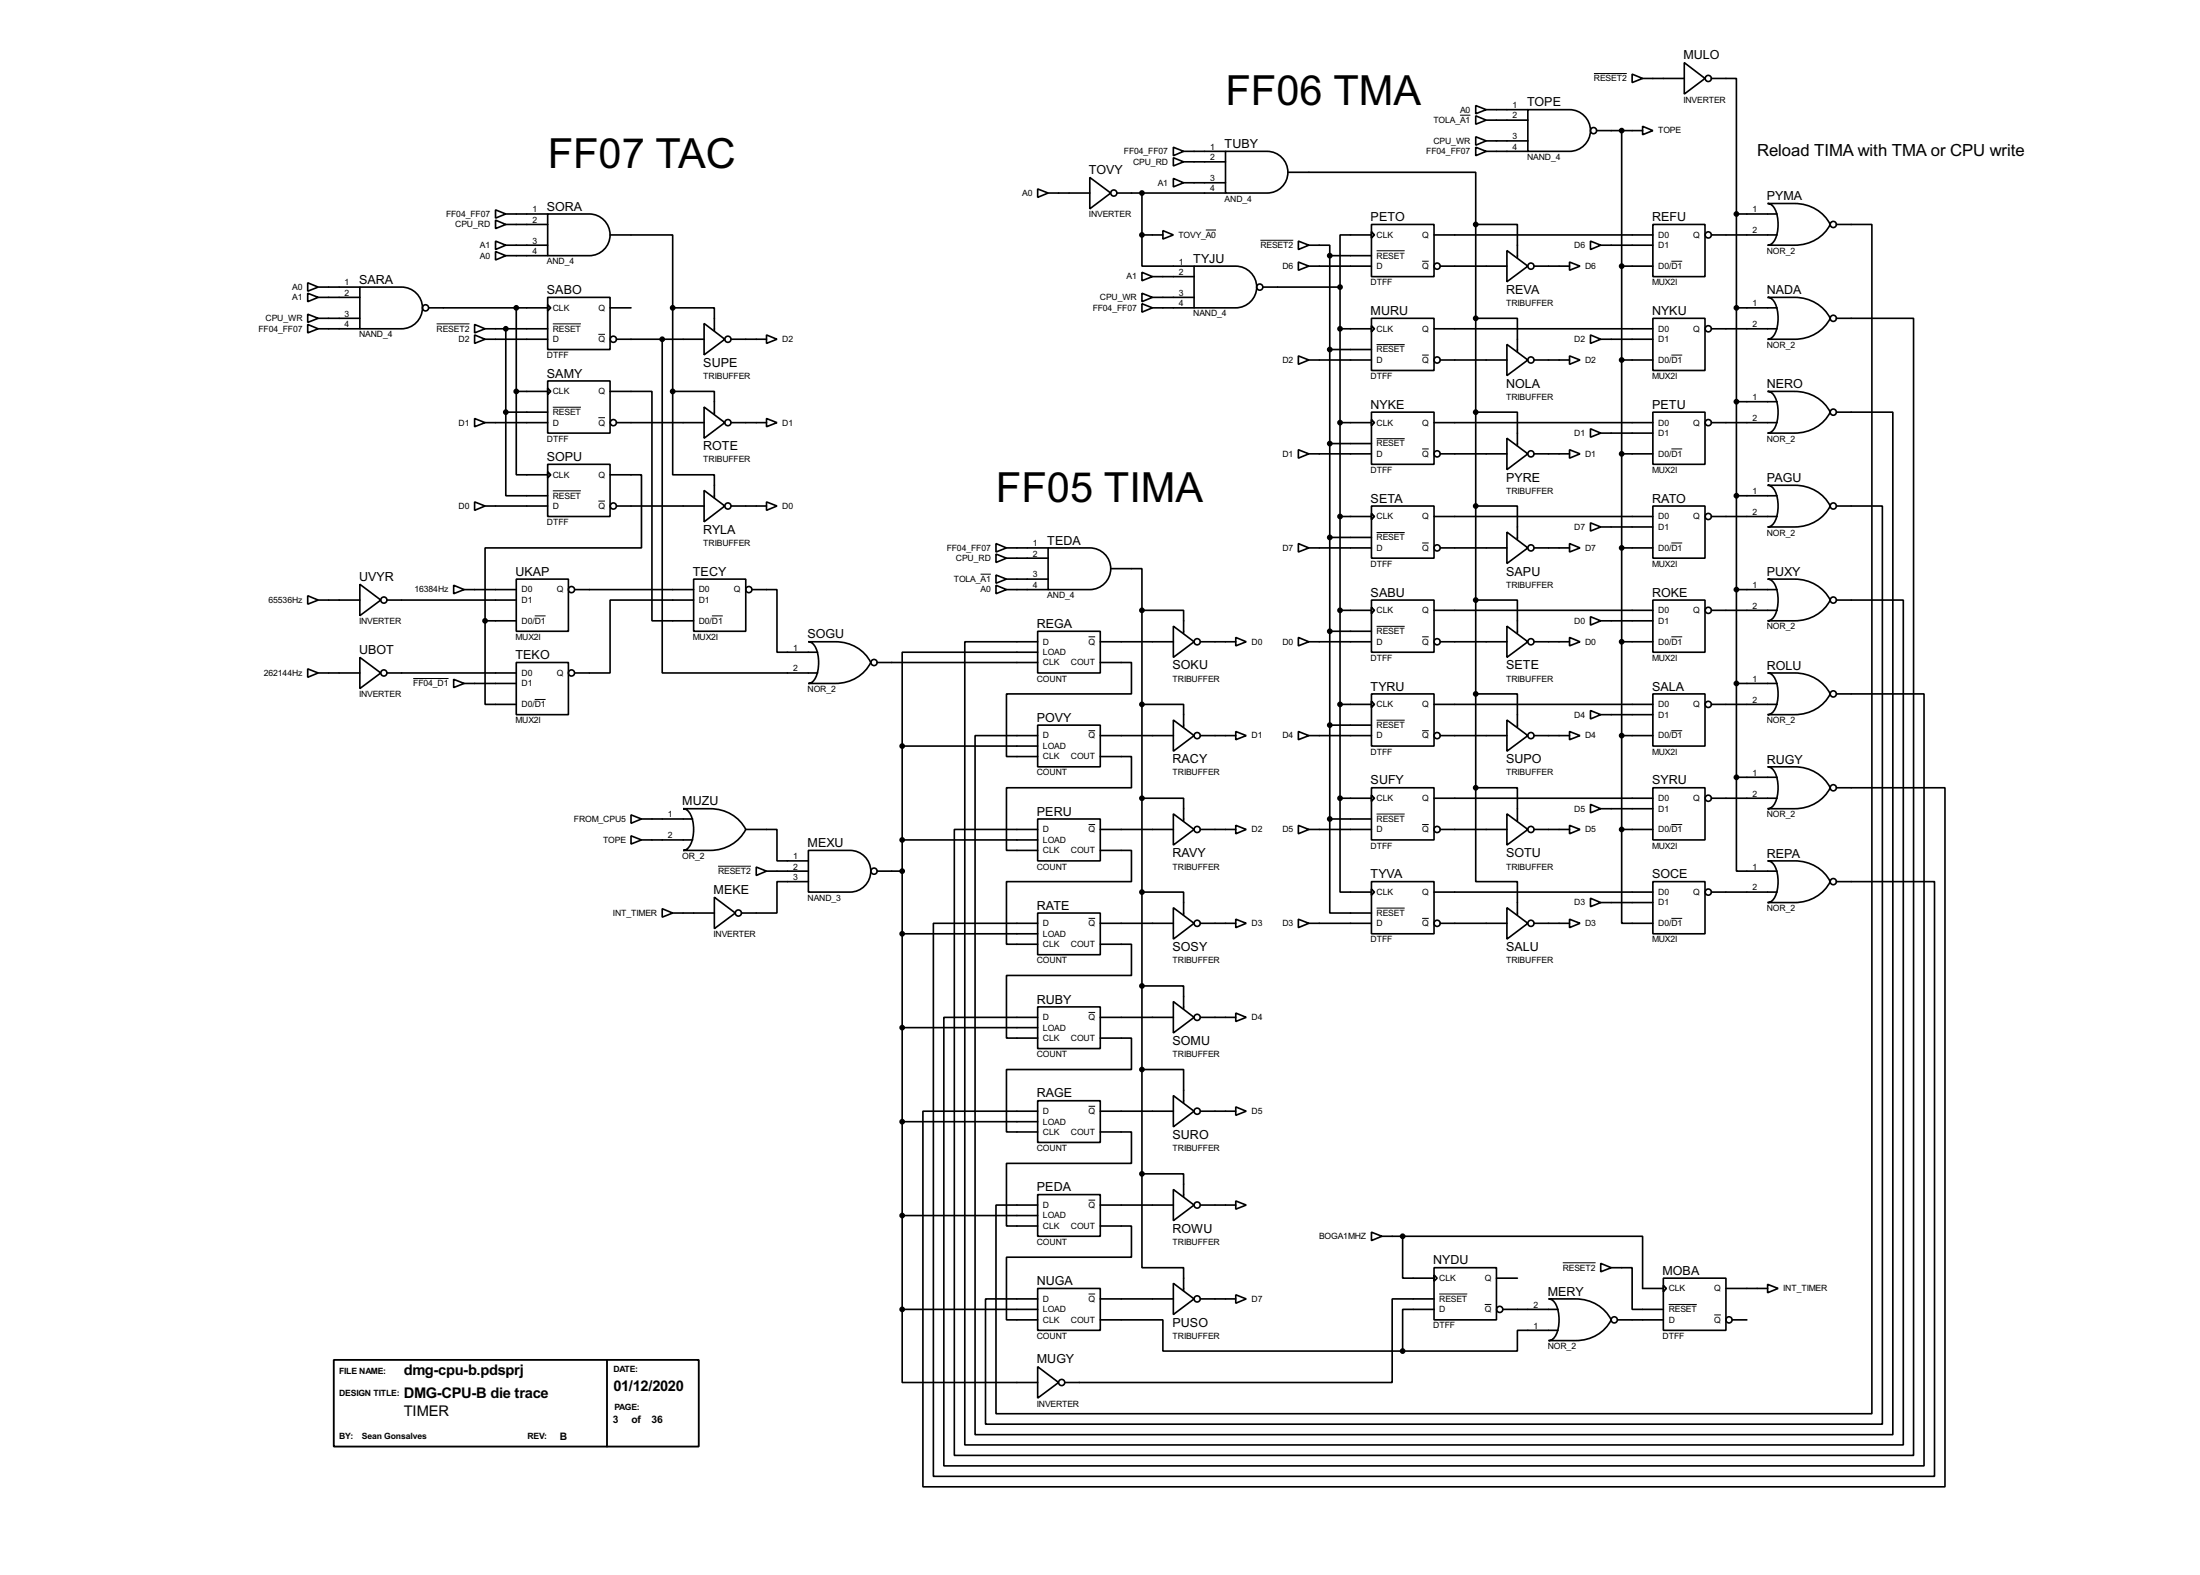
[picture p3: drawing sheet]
<svg xmlns="http://www.w3.org/2000/svg" width="536mm" height="383mm" viewBox="0 0 536 383" stroke-linecap="round" stroke-linejoin="round" font-family="sans-serif">
<g fill="none" stroke="#000" stroke-width=".4">
<path d="M397.6 18.1l2.5 1-2.5 1zM400.1 19.1h10.2M410.3 15.3l5 3.8-5 3.8zM416.9 19.1h6.1v33M285.8 38.4l2.5 1-2.5 1zM285.8 35.9l2.5 1-2.5 1zM288.3 39.4h10.2M288.3 36.9h10.2M298.5 36.9h10.2a5.1 5.1 0 0 1 5 5 5.1 5.1 0 0 1-5 5.1h-10.2zM359.5 25.7l2.5 1-2.5 1zM359.5 33.3l2.5 1-2.5 1.1zM359.5 35.9l2.5 1-2.5 1z"/>
<path d="M359.5 28.2l2.5 1.1-2.5 1zM362 26.7h10.2M362 34.3h10.2M362 36.9h10.2M362 29.3h10.2M372.2 26.7h10.1a5.1 5.1 0 0 1 5.1 5.1 5.1 5.1 0 0 1-5.1 5.1h-10.1zM388.9 31.8h11.2M395 31.8v170.2M400.1 30.8l2.5 1-2.5 1zM120.7 53.6l2.5 1.1-2.5 1zM120.7 58.7l2.5 1-2.5 1.1zM120.7 51.1l2.5 1-2.5 1z"/>
<path d="M123.2 54.7h10.2M123.2 59.7h10.2M123.2 52.1h10.2M133.4 52.1h10.2a5.1 5.1 0 0 1 5 5.1 5.1 5.1 0 0 1-5 5.1h-10.2zM148.6 57.2h15.3v17.8M252.8 46l2.5 1-2.5 1.1zM255.3 47h10.2M265.5 43.2l5.1 3.8-5.1 3.9zM272.1 47h26.4M278.2 57.2v7.6h12.7M278.2 57.2h5.1M278.2 47v10.2"/>
<path d="M283.3 56.2l2.5 1-2.5 1zM285.8 43.5l2.5 1-2.5 1zM288.3 44.5h10.2M313.7 42h45.8v12.7M316.3 58.7l2.5 1-2.5 1.1zM318.8 59.7h5.1v2.6M334.1 54.7h15.2v12.7h-15.2zM334.1 56.4l.7 .8-.7 .8zM334.1 57.2h-7.7v12.7M349.3 57.2h53.3M359.5 54.7h10.1v8.1M359.5 54.7v137.1"/>
<path d="M387.4 58.7l2.5 1-2.5 1.1zM389.9 59.7h12.7M402.6 54.7h12.7v12.7h-12.7zM416.9 57.2h16M423 52.1v137.2M423 52.1h9.9M430.6 49.6h6.6a9.6 9.6 0 0 1 8.6 5.1 9.5 9.5 0 0 1-8.6 5h-6.6a3.1 3.1 0 0 0 2.3-3.1 7.8 7.8 0 0 0-1.3-6.6zM447.3 54.7h8.7v289.5h-213.4v-50.8h10.2M75 68.9l2.5 1-2.5 1zM75 71.4l2.5 1-2.5 1.1zM75 76.5l2.5 1-2.5 1zM75 79l2.5 1.1-2.5 1z"/>
<path d="M77.5 69.9h10.2M77.5 72.4h10.2M77.5 77.5h10.2M87.7 69.9h10.1a5.1 5.1 0 0 1 5.1 5.1 5.1 5.1 0 0 1-5.1 5.1h-10.1zM104.4 75h29M115.6 79l2.6 1.1-2.6 1zM120.7 61.3l2.5 1-2.5 1zM123.2 62.3h10.2M125.8 75v20.3M133.4 72.4h15.2v12.7h-15.2zM133.4 74.2l.8 .8-.8 .7zM148.6 75h5.1"/>
<path d="M163.9 75h10.1v5.6M163.9 75v20.3M171.5 78.8l5.1 3.8-5.1 3.8zM278.2 66.3l2.5 1.1-2.5 1zM278.2 71.4l2.5 1-2.5 1.1zM278.2 74l2.5 1-2.5 1zM280.7 72.4h10.2M280.7 67.4h10.2M280.7 75h10.2M290.9 64.8h10.1a5.1 5.1 0 0 1 5.1 5.1 5.1 5.1 0 0 1-5.1 5.1h-10.1zM307.6 69.9h18.8M316.3 63.8l2.5 1-2.5 1z"/>
<path d="M318.8 64.8h15.3M323.9 62.3h10.2M323.9 62.3v137.1M326.4 69.9v124.5M334.1 77.5h15.2v12.7h-15.2zM334.1 79.3l.7 .8-.7 .7zM350.8 64.8h16.3M359.5 77.5h10.1v8.2M367.1 61l5.1 3.8-5.1 3.8zM373.7 64.8h8.6M382.3 63.8l2.6 1-2.6 1zM395 64.8h7.6"/>
<path d="M402.6 77.5h12.7v12.7h-12.7zM423 75h9.9M430.6 72.4h6.6a9.6 9.6 0 0 1 8.6 5.1 9.5 9.5 0 0 1-8.6 5.1h-6.6a3.2 3.2 0 0 0 2.3-3.1 7.8 7.8 0 0 0-1.3-6.7zM447.3 77.5h18.8v276.9h-233.6v-152.4h20.3M77.5 80.1h10.2M115.6 81.6l2.6 1-2.6 1zM118.2 82.6h15.2M118.2 80.1h15.2M123.2 80.1v20.3M125.8 95.3v20.3h7.6M125.8 95.3h7.6M133.4 92.8h15.2v12.7h-15.2z"/>
<path d="M133.4 94.5l.8 .8-.8 .8zM148.6 95.3h10.2v55.9h10.2M150.2 82.6h21.3M161.3 82.6v81.3h37.9M163.9 95.3h10.1v5.6M163.9 95.3v20.3h10.1v5.6M171.5 99.1l5.1 3.8-5.1 3.8zM178.1 82.6h8.6M186.7 81.6l2.6 1-2.6 1zM316.3 86.7l2.5 1-2.5 1zM318.8 87.7h15.3M323.9 85.1h10.2"/>
<path d="M326.4 80.1h7.7M349.3 80.1h53.3M350.8 87.7h16.3M367.1 83.9l5.1 3.8-5.1 3.8zM373.7 87.7h8.6M382.3 86.7l2.6 1-2.6 1zM387.4 81.6l2.5 1-2.5 1zM389.9 82.6h12.7M395 87.7h7.6M416.9 80.1h16M423 97.8h9.9M430.6 95.3h6.6a9.5 9.5 0 0 1 8.6 5.1 9.5 9.5 0 0 1-8.6 5.1h-6.6a3.2 3.2 0 0 0 2.3-3.2 7.7 7.7 0 0 0-1.3-6.6z"/>
<path d="M115.6 101.9l2.6 1-2.6 1zM118.2 102.9h15.2M123.2 100.4v20.3h10.2M123.2 100.4h10.2M133.4 113.1h15.2v12.7h-15.2zM133.4 114.9l.8 .7-.8 .8zM148.6 115.6h7.7v17.8h-38.1v17.8M150.2 102.9h21.3M171.5 119.4l5.1 3.8-5.1 3.9zM178.1 102.9h8.6M186.7 101.9l2.6 1-2.6 1zM316.3 109.5l2.5 1-2.5 1.1z"/>
<path d="M318.8 110.5h15.3M323.9 108h10.2M326.4 102.9h7.7M334.1 100.4h15.2v12.7h-15.2zM334.1 102.2l.7 .7-.7 .8zM349.3 102.9h53.3M350.8 110.5h16.3M359.5 100.4h10.1v8.1M367.1 106.7l5.1 3.8-5.1 3.9zM373.7 110.5h8.6M382.3 109.5l2.6 1-2.6 1.1zM387.4 104.4l2.5 1.1-2.5 1z"/>
<path d="M389.9 105.5h12.7M395 110.5h7.6M402.6 100.4h12.7v12.7h-12.7zM416.9 102.9h16M430.6 118.2h6.6a9.5 9.5 0 0 1 8.6 5 9.5 9.5 0 0 1-8.6 5.1h-6.6a3.2 3.2 0 0 0 2.3-3.1 7.7 7.7 0 0 0-1.3-6.6zM447.3 100.4h13.8v248.9h-223.6v-170.2h15.3M115.6 122.2l2.6 1-2.6 1.1zM118.2 123.2h15.2M150.2 123.2h21.3M178.1 123.2h8.6M186.7 122.2l2.6 1-2.6 1.1zM242.6 134.9l2.6 1-2.6 1.1z"/>
<path d="M242.6 132.4l2.6 1-2.6 1zM245.2 135.9h10.1M245.2 133.4h10.1M255.3 133.4h10.2a5.1 5.1 0 0 1 5.1 5.1 5.1 5.1 0 0 1-5.1 5.1h-10.2zM270.6 138.5h7.6v10.1M316.3 132.4l2.5 1-2.5 1zM318.8 133.4h15.3M323.9 130.9h10.2M326.4 125.8h7.7M334.1 123.2h15.2v12.7h-15.2zM334.1 125l.7 .8-.7 .7zM349.3 125.8h53.3"/>
<path d="M350.8 133.4h16.3M359.5 123.2h10.1v8.2M367.1 129.6l5.1 3.8-5.1 3.8zM373.7 133.4h8.6M382.3 132.4l2.6 1-2.6 1zM387.4 127.3l2.5 1-2.5 1zM389.9 128.3h12.7M395 133.4h7.6M402.6 123.2h12.7v12.7h-12.7zM416.9 125.8h16M423 120.7h9.9M447.3 123.2h11.2v223.6h-218.4v-30.5h12.7"/>
<path d="M75 145.1l2.5 1-2.5 1zM77.5 146.1h10.2M87.7 142.3l5.1 3.8-5.1 3.8zM94.3 146.1h31.5M110.5 142.5l2.6 1.1-2.6 1zM113.1 143.6h12.7M118.2 151.2v20.3h7.6M118.2 151.2h7.6M125.8 141h12.7v12.7h-12.7zM140 143.6h29M169 141h12.7v12.7h-12.7zM169 146.1h-20.4v17.8h-8.6"/>
<path d="M183.2 143.6h6.1v15.2h9.9M196.9 156.3h6.6a9.4 9.4 0 0 1 8.6 5 9.5 9.5 0 0 1-8.6 5.1h-6.6a3.2 3.2 0 0 0 2.3-3.1 7.8 7.8 0 0 0-1.3-6.6zM242.6 140l2.6 1-2.6 1zM242.6 142.5l2.6 1.1-2.6 1zM245.2 143.6h10.1M245.2 141h10.1M252.8 153.7h15.2v10.2h-15.2zM252.8 158.8h-33v22.9M268 156.3h17.8M278.2 148.6h10.1v5.6M278.2 148.6v137.2M285.8 152.5l5.1 3.8-5.1 3.8z"/>
<path d="M292.4 156.3h8.6M301 155.2l2.6 1.1-2.6 1zM316.3 155.2l2.5 1.1-2.5 1zM318.8 156.3h15.3M323.9 153.7h10.2M326.4 148.6h7.7M334.1 146.1h15.2v12.7h-15.2zM334.1 147.9l.7 .7-.7 .8zM349.3 148.6h53.3M350.8 156.3h16.3M359.5 146.1h10.1v8.1M367.1 152.5l5.1 3.8-5.1 3.8z"/>
<path d="M373.7 156.3h8.6M382.3 155.2l2.6 1.1-2.6 1zM387.4 150.2l2.5 1-2.5 1zM389.9 151.2h12.7M395 156.3h7.6M402.6 146.1h12.7v12.7h-12.7zM416.9 148.6h16M423 143.6h9.9M430.6 141h6.6a9.6 9.6 0 0 1 8.6 5.1 9.5 9.5 0 0 1-8.6 5.1h-6.6a3.2 3.2 0 0 0 2.3-3.2 7.8 7.8 0 0 0-1.3-6.6zM447.3 146.1h16.3v205.7h-228.6v-195.5h17.8M75 162.9l2.5 1-2.5 1zM77.5 163.9h10.2"/>
<path d="M87.7 160.1l5.1 3.8-5.1 3.8zM94.3 163.9h31.5M110.5 165.4l2.6 1-2.6 1zM113.1 166.4h12.7M125.8 161.3h12.7v12.7h-12.7zM213.7 161.3h39.1M252.8 176.6h15.2v10.1h-15.2zM268 161.3h7.6v7.7h-30.4v15.2h7.6M268 179.1h17.8M278.2 171.5h10.1v5.6M285.8 175.3l5.1 3.8-5.1 3.8zM292.4 179.1h8.6"/>
<path d="M301 178.1l2.6 1-2.6 1zM316.3 178.1l2.5 1-2.5 1zM318.8 179.1h15.3M323.9 176.6h10.2M326.4 171.5h7.7M334.1 169h15.2v12.7h-15.2zM334.1 170.7l.7 .8-.7 .8zM349.3 171.5h53.3M350.8 179.1h16.3M359.5 169h10.1v8.1M367.1 175.3l5.1 3.8-5.1 3.8zM373.7 179.1h8.6"/>
<path d="M382.3 178.1l2.6 1-2.6 1zM387.4 173l2.5 1-2.5 1.1zM389.9 174h12.7M395 179.1h7.6M402.6 169h12.7v12.7h-12.7zM416.9 171.5h16M423 166.4h9.9M430.6 163.9h6.6a9.6 9.6 0 0 1 8.6 5.1 9.5 9.5 0 0 1-8.6 5h-6.6a3.1 3.1 0 0 0 2.3-3.1 7.8 7.8 0 0 0-1.3-6.6zM447.3 169h21.4v187.9h-238.8v-109.2h22.9M153.7 198.4l2.6 1-2.6 1.1zM156.3 199.4h12.4M166.4 196.9h6.6a9.6 9.6 0 0 1 8.7 5.1 9.6 9.6 0 0 1-8.7 5.1h-6.6a3.2 3.2 0 0 0 2.4-3.2 7.6 7.6 0 0 0-1.4-6.6z"/>
<path d="M219.8 181.7v137.1M219.8 181.7h33M252.8 199.4h15.2v10.2h-15.2zM268 184.2h7.6v7.6h-30.4v15.3h7.6M278.2 194.4h10.1v5.6M285.8 198.2l5.1 3.8-5.1 3.8zM323.9 199.4v22.9h10.2M323.9 199.4h10.2M326.4 194.4v22.8h7.7M326.4 194.4h7.7M334.1 191.8h15.2v12.7h-15.2zM334.1 193.6l.7 .8-.7 .7z"/>
<path d="M349.3 194.4h53.3M359.5 191.8h10.1v8.2M359.5 191.8v22.9h10.1v8.1M367.1 198.2l5.1 3.8-5.1 3.8zM387.4 195.9l2.5 1-2.5 1zM389.9 196.9h12.7M402.6 191.8h12.7v12.7h-12.7zM416.9 194.4h16M423 189.3v22.8h9.9M423 189.3h9.9M430.6 186.7h6.6a9.6 9.6 0 0 1 8.6 5.1 9.5 9.5 0 0 1-8.6 5.1h-6.6a3.2 3.2 0 0 0 2.3-3.1 7.8 7.8 0 0 0-1.3-6.7zM447.3 191.8h26.5v170.2h-249v-91.4h28"/>
<path d="M153.7 203.5l2.6 1-2.6 1zM156.3 204.5h12.4M174 218.5l5.1 3.8-5.1 3.8zM181.7 202h7.6v7.6h7.6M184.2 211.1l2.5 1-2.5 1.1zM186.7 212.1h10.2M196.9 207.1h10.2a5.1 5.1 0 0 1 5 5 5.1 5.1 0 0 1-5 5.1h-10.2zM196.9 214.7h-7.6v7.6h-8.7M213.7 212.1h6.1M219.8 204.5h33M268 207.1h7.6v7.6h-30.4v15.2h7.6M268 202h17.8"/>
<path d="M278.2 217.2h10.1v5.6M292.4 202h8.6M301 201l2.6 1-2.6 1zM316.3 201l2.5 1-2.5 1zM318.8 202h15.3M334.1 214.7h15.2v12.7h-15.2zM334.1 216.5l.7 .7-.7 .8zM349.3 217.2h53.3M350.8 202h16.3M373.7 202h8.6M382.3 201l2.6 1-2.6 1zM387.4 218.7l2.5 1.1-2.5 1z"/>
<path d="M389.9 219.8h12.7M395 202v22.8h7.6M395 202h7.6M402.6 214.7h12.7v12.7h-12.7zM416.9 217.2h16M430.6 209.6h6.6a9.5 9.5 0 0 1 8.6 5.1 9.5 9.5 0 0 1-8.6 5.1h-6.6a3.2 3.2 0 0 0 2.3-3.2 7.7 7.7 0 0 0-1.3-6.6zM447.3 214.7h23.9v144.8h-243.8v-134.7h25.4M161.3 221.3l2.6 1-2.6 1zM163.9 222.3h10.1M219.8 227.4h33M252.8 222.3h15.2v10.2h-15.2zM268 229.9h7.6v7.6h-30.4v15.3h7.6"/>
<path d="M268 224.8h17.8M285.8 221l5.1 3.8-5.1 3.9zM292.4 224.8h8.6M301 223.8l2.6 1-2.6 1.1zM316.3 223.8l2.5 1-2.5 1.1zM318.8 224.8h15.3M350.8 224.8h16.3M367.1 221l5.1 3.8-5.1 3.9zM373.7 224.8h8.6M382.3 223.8l2.6 1-2.6 1.1zM219.8 250.2h33M252.8 245.2h15.2v10.1h-15.2z"/>
<path d="M268 252.8h7.6v7.6h-30.4v15.2h7.6M268 247.7h17.8M278.2 240.1h10.1v5.6M285.8 243.9l5.1 3.8-5.1 3.8zM292.4 247.7h8.6M301 246.7l2.6 1-2.6 1zM219.8 273.1h33M252.8 268h15.2v10.2h-15.2zM268 275.6h7.6v7.7h-30.4v15.2h7.6M268 270.6h17.8M278.2 260.4h10.1v8.1M285.8 266.8l5.1 3.8-5.1 3.8z"/>
<path d="M292.4 270.6h8.6M301 269.5l2.6 1.1-2.6 1zM219.8 296h33M252.8 290.9h15.2v10.1h-15.2zM268 298.5h7.6v7.6h-30.4v15.3h7.6M268 293.4h17.8M278.2 285.8v22.9h10.1v5.6M278.2 285.8h10.1v5.6M285.8 289.6l5.1 3.8-5.1 3.8zM292.4 293.4h8.6M301 292.4l2.6 1-2.6 1zM219.8 318.8v17.8h33"/>
<path d="M219.8 318.8h33M252.8 313.7h15.2v10.2h-15.2zM268 316.3h17.8M285.8 312.5l5.1 3.8-5.1 3.8zM292.4 316.3h8.6M301 315.3l2.6 1-2.6 1zM334.1 300l2.5 1-2.5 1.1zM336.6 301h5.1M341.7 301h58.4v12.7h5.1M341.7 301v10.2h7.6M349.3 308.7h15.2v12.7h-15.2zM349.3 310.4l.8 .8-.8 .8z"/>
<path d="M349.3 318.8h-7.6v10.2M349.3 316.3h-10.2v20.3h-79.7M364.5 311.2h5.1M366.1 318.8h13.4M377.2 316.3h6.6a9.5 9.5 0 0 1 8.7 5.1 9.5 9.5 0 0 1-8.7 5h-6.6a3.1 3.1 0 0 0 2.4-3.1 7.8 7.8 0 0 0-1.3-6.6zM389.9 307.6l2.6 1.1-2.6 1zM392.5 308.7h5.1v10.1h7.6M405.2 311.2h15.2v12.7h-15.2zM405.2 313l.7 .7-.7 .8zM420.4 313.7h10.2M430.6 312.7l2.5 1-2.5 1.1zM252.8 332.8l5.1 3.8-5.1 3.8z"/>
<path d="M268 321.4h15.3v7.6h58.4M379.5 323.9h-9.9v5.1h-27.9M394 321.4h11.2M421.9 321.4h3.6"/>
<circle cx="416.1" cy="19.1" r=".75"/>
<circle cx="388.1" cy="31.8" r=".75"/>
<circle cx="271.3" cy="47" r=".75"/>
<circle cx="416.1" cy="57.2" r=".75"/>
<circle cx="446.5" cy="54.7" r=".75"/>
<circle cx="103.6" cy="75" r=".75"/>
<circle cx="306.8" cy="69.9" r=".75"/>
<circle cx="350" cy="64.8" r=".75"/>
<circle cx="372.9" cy="64.8" r=".75"/>
<circle cx="446.5" cy="77.5" r=".75"/>
<circle cx="149.4" cy="82.6" r=".75"/>
<circle cx="177.3" cy="82.6" r=".75"/>
<circle cx="350" cy="87.7" r=".75"/>
<circle cx="372.9" cy="87.7" r=".75"/>
<circle cx="416.1" cy="80.1" r=".75"/>
<circle cx="149.4" cy="102.9" r=".75"/>
<circle cx="177.3" cy="102.9" r=".75"/>
<circle cx="350" cy="110.5" r=".75"/>
<circle cx="372.9" cy="110.5" r=".75"/>
<circle cx="416.1" cy="102.9" r=".75"/>
<circle cx="446.5" cy="100.4" r=".75"/>
<circle cx="149.4" cy="123.2" r=".75"/>
<circle cx="177.3" cy="123.2" r=".75"/>
<circle cx="350" cy="133.4" r=".75"/>
<circle cx="372.9" cy="133.4" r=".75"/>
<circle cx="416.1" cy="125.8" r=".75"/>
<circle cx="446.5" cy="123.2" r=".75"/>
<circle cx="93.5" cy="146.1" r=".75"/>
<circle cx="139.2" cy="143.6" r=".75"/>
<circle cx="182.4" cy="143.6" r=".75"/>
<circle cx="291.6" cy="156.3" r=".75"/>
<circle cx="350" cy="156.3" r=".75"/>
<circle cx="372.9" cy="156.3" r=".75"/>
<circle cx="416.1" cy="148.6" r=".75"/>
<circle cx="446.5" cy="146.1" r=".75"/>
<circle cx="93.5" cy="163.9" r=".75"/>
<circle cx="139.2" cy="163.9" r=".75"/>
<circle cx="212.9" cy="161.3" r=".75"/>
<circle cx="291.6" cy="179.1" r=".75"/>
<circle cx="350" cy="179.1" r=".75"/>
<circle cx="372.9" cy="179.1" r=".75"/>
<circle cx="416.1" cy="171.5" r=".75"/>
<circle cx="446.5" cy="169" r=".75"/>
<circle cx="416.1" cy="194.4" r=".75"/>
<circle cx="446.5" cy="191.8" r=".75"/>
<circle cx="212.9" cy="212.1" r=".75"/>
<circle cx="291.6" cy="202" r=".75"/>
<circle cx="350" cy="202" r=".75"/>
<circle cx="372.9" cy="202" r=".75"/>
<circle cx="416.1" cy="217.2" r=".75"/>
<circle cx="446.5" cy="214.7" r=".75"/>
<circle cx="179.8" cy="222.3" r=".75"/>
<circle cx="291.6" cy="224.8" r=".75"/>
<circle cx="350" cy="224.8" r=".75"/>
<circle cx="372.9" cy="224.8" r=".75"/>
<circle cx="291.6" cy="247.7" r=".75"/>
<circle cx="291.6" cy="270.6" r=".75"/>
<circle cx="291.6" cy="293.4" r=".75"/>
<circle cx="291.6" cy="316.3" r=".75"/>
<circle cx="365.3" cy="318.8" r=".75"/>
<circle cx="258.6" cy="336.6" r=".75"/>
<circle cx="393.2" cy="321.4" r=".75"/>
<circle cx="421.1" cy="321.4" r=".75"/>
</g>
<g fill="#000" stroke="#000" stroke-width=".4">
<circle cx="395" cy="31.8" r=".5"/>
<circle cx="278.1" cy="47" r=".5"/>
<circle cx="278.1" cy="57.2" r=".5"/>
<circle cx="359.4" cy="54.7" r=".5"/>
<circle cx="422.9" cy="52.1" r=".5"/>
<circle cx="125.7" cy="75" r=".5"/>
<circle cx="163.8" cy="75" r=".5"/>
<circle cx="323.9" cy="62.3" r=".5"/>
<circle cx="326.4" cy="69.9" r=".5"/>
<circle cx="359.4" cy="77.5" r=".5"/>
<circle cx="395" cy="64.8" r=".5"/>
<circle cx="422.9" cy="75" r=".5"/>
<circle cx="123.2" cy="80.1" r=".5"/>
<circle cx="125.7" cy="95.3" r=".5"/>
<circle cx="161.3" cy="82.6" r=".5"/>
<circle cx="163.8" cy="95.3" r=".5"/>
<circle cx="323.9" cy="85.1" r=".5"/>
<circle cx="326.4" cy="80.1" r=".5"/>
<circle cx="395" cy="87.7" r=".5"/>
<circle cx="422.9" cy="97.8" r=".5"/>
<circle cx="123.2" cy="100.4" r=".5"/>
<circle cx="323.9" cy="108" r=".5"/>
<circle cx="326.4" cy="102.9" r=".5"/>
<circle cx="359.4" cy="100.4" r=".5"/>
<circle cx="395" cy="110.5" r=".5"/>
<circle cx="323.9" cy="130.9" r=".5"/>
<circle cx="326.4" cy="125.8" r=".5"/>
<circle cx="359.4" cy="123.2" r=".5"/>
<circle cx="395" cy="133.4" r=".5"/>
<circle cx="422.9" cy="120.7" r=".5"/>
<circle cx="118.1" cy="151.2" r=".5"/>
<circle cx="278.1" cy="148.6" r=".5"/>
<circle cx="323.9" cy="153.7" r=".5"/>
<circle cx="326.4" cy="148.6" r=".5"/>
<circle cx="359.4" cy="146.1" r=".5"/>
<circle cx="395" cy="156.3" r=".5"/>
<circle cx="422.9" cy="143.6" r=".5"/>
<circle cx="278.1" cy="171.5" r=".5"/>
<circle cx="323.9" cy="176.6" r=".5"/>
<circle cx="326.4" cy="171.5" r=".5"/>
<circle cx="359.4" cy="169" r=".5"/>
<circle cx="395" cy="179.1" r=".5"/>
<circle cx="422.9" cy="166.4" r=".5"/>
<circle cx="219.7" cy="181.7" r=".5"/>
<circle cx="278.1" cy="194.4" r=".5"/>
<circle cx="323.9" cy="199.4" r=".5"/>
<circle cx="326.4" cy="194.4" r=".5"/>
<circle cx="359.4" cy="191.8" r=".5"/>
<circle cx="422.9" cy="189.3" r=".5"/>
<circle cx="219.7" cy="204.5" r=".5"/>
<circle cx="219.7" cy="212.1" r=".5"/>
<circle cx="278.1" cy="217.2" r=".5"/>
<circle cx="395" cy="202" r=".5"/>
<circle cx="219.7" cy="227.4" r=".5"/>
<circle cx="219.7" cy="250.2" r=".5"/>
<circle cx="278.1" cy="240.1" r=".5"/>
<circle cx="219.7" cy="273.1" r=".5"/>
<circle cx="278.1" cy="260.4" r=".5"/>
<circle cx="219.7" cy="296" r=".5"/>
<circle cx="278.1" cy="285.8" r=".5"/>
<circle cx="219.7" cy="318.8" r=".5"/>
<circle cx="341.6" cy="301" r=".5"/>
<circle cx="341.6" cy="329" r=".5"/>
</g>
<g fill="none" stroke="#000" stroke-width=".24">
<path d="M388.3 17.9h8M355.7 28.1h2.5M293.7 56h2.5M307 58.5h8M106.4 78.9h8M134.7 78.9h6.8M335.3 61.1h6.9M346.4 63.6h1.6M407.1 63.6h2.7M134.7 99.2h6.8M145.8 81.4h1.6M335.3 83.9h6.9"/>
<path d="M346.4 86.5h1.6M407.1 86.5h2.7M134.7 119.5h6.8M145.8 101.7h1.6M335.3 106.8h6.9M346.4 109.3h1.6M407.1 109.3h2.7M145.8 122h1.6M238.9 139.8h2.5M335.3 129.7h6.9M346.4 132.2h1.6M407.1 132.2h2.7"/>
<path d="M130.3 150h2.6M173.4 150h2.7M265.2 155.1h1.6M335.3 152.5h6.9M346.4 155.1h1.6M407.1 155.1h2.7M100.7 165.2h8.6M130.3 170.3h2.6M265.2 177.9h1.6M335.3 175.4h6.9M346.4 177.9h1.6M407.1 177.9h2.7"/>
<path d="M335.3 198.2h6.9M174.9 210.9h8M265.2 200.8h1.6M346.4 200.8h1.6M407.1 200.8h2.7M265.2 223.6h1.6M335.3 221.1h6.9M346.4 223.6h1.6M407.1 223.6h2.7M265.2 246.5h1.6M265.2 269.4h1.6M265.2 292.2h1.6"/>
<path d="M265.2 315.1h1.6M350.6 315.1h6.8M361.7 317.6h1.6M380.7 307.5h8M406.5 317.6h6.8M417.6 320.2h1.6"/>
</g>
<path d="M81.3 331.1h88.9v21.1h-88.9zM147.9 331.1v21.1" fill="none" stroke="#000" stroke-width=".45"/>
<g font-size="11.3">
<text x="298.5" y="25.7">FF06 TMA</text>
<text x="133.4" y="40.9">FF07 TAC</text>
<text x="242.6" y="122.1">FF05 TIMA</text>
</g>
<text font-size="4.6" x="428" y="38">Reload TIMA with TMA or CPU write</text>
<g font-size="4">
<text x="98.4" y="334.7">dmg-cpu-b.pdsprj</text>
<text x="98.4" y="340.5">DMG-CPU-B die trace</text>
<text x="149.4" y="338.8">01/12/2020</text>
<text x="98.4" y="344.9">TIMER</text>
</g>
<g font-size="3.4">
<text x="410.1" y="14.5">MULO</text>
<text x="372" y="25.9">TOPE</text>
<text x="298.3" y="36">TUBY</text>
<text x="265.3" y="42.4">TOVY</text>
<text x="133.2" y="51.3">SORA</text>
<text x="333.9" y="53.9">PETO</text>
<text x="402.4" y="53.9">REFU</text>
<text x="430.4" y="48.7">PYMA</text>
<text x="290.7" y="64">TYJU</text>
<text x="87.5" y="69.1">SARA</text>
<text x="133.2" y="71.6">SABO</text>
<text x="366.9" y="71.6">REVA</text>
<text x="430.4" y="71.6">NADA</text>
<text x="333.9" y="76.7">MURU</text>
<text x="402.4" y="76.7">NYKU</text>
<text x="171.3" y="89.4">SUPE</text>
<text x="133.2" y="92">SAMY</text>
<text x="366.9" y="94.4">NOLA</text>
<text x="430.4" y="94.5">NERO</text>
<text x="333.9" y="99.5">NYKE</text>
<text x="402.4" y="99.5">PETU</text>
<text x="133.2" y="112.2">SOPU</text>
<text x="171.3" y="109.7">ROTE</text>
<text x="366.9" y="117.3">PYRE</text>
<text x="430.4" y="117.4">PAGU</text>
<text x="333.9" y="122.4">SETA</text>
<text x="402.4" y="122.4">RATO</text>
<text x="171.3" y="130">RYLA</text>
<text x="255.1" y="132.6">TEDA</text>
<text x="87.5" y="141.5">UVYR</text>
<text x="125.6" y="140.2">UKAP</text>
<text x="168.8" y="140.2">TECY</text>
<text x="366.9" y="140.2">SAPU</text>
<text x="430.4" y="140.2">PUXY</text>
<text x="333.9" y="145.3">SABU</text>
<text x="402.4" y="145.3">ROKE</text>
<text x="196.7" y="155.5">SOGU</text>
<text x="252.6" y="152.9">REGA</text>
<text x="87.5" y="159.3">UBOT</text>
<text x="125.6" y="160.5">TEKO</text>
<text x="285.6" y="163">SOKU</text>
<text x="366.9" y="163">SETE</text>
<text x="430.4" y="163">ROLU</text>
<text x="333.9" y="168.2">TYRU</text>
<text x="402.4" y="168.2">SALA</text>
<text x="252.6" y="175.7">POVY</text>
<text x="285.6" y="185.9">RACY</text>
<text x="366.9" y="185.9">SUPO</text>
<text x="430.4" y="185.9">RUGY</text>
<text x="333.9" y="191">SUFY</text>
<text x="402.4" y="191">SYRU</text>
<text x="166.2" y="196.1">MUZU</text>
<text x="252.6" y="198.6">PERU</text>
<text x="196.7" y="206.3">MEXU</text>
<text x="285.6" y="208.7">RAVY</text>
<text x="366.9" y="208.7">SOTU</text>
<text x="430.4" y="208.8">REPA</text>
<text x="333.9" y="213.9">TYVA</text>
<text x="402.4" y="213.9">SOCE</text>
<text x="173.8" y="217.7">MEKE</text>
<text x="252.6" y="221.5">RATE</text>
<text x="285.6" y="231.6">SOSY</text>
<text x="366.9" y="231.6">SALU</text>
<text x="252.6" y="244.4">RUBY</text>
<text x="285.6" y="254.5">SOMU</text>
<text x="252.6" y="267.2">RAGE</text>
<text x="285.6" y="277.3">SURO</text>
<text x="252.6" y="290.1">PEDA</text>
<text x="285.6" y="300.2">ROWU</text>
<text x="349.1" y="307.9">NYDU</text>
<text x="405" y="310.4">MOBA</text>
<text x="252.6" y="312.9">NUGA</text>
<text x="377" y="315.5">MERY</text>
<text x="285.6" y="323">PUSO</text>
<text x="252.6" y="332">MUGY</text>
</g>
<g font-size="2.8">
<text x="149.3" y="346.5">3</text>
<text x="153.8" y="346.5">of</text>
<text x="158.7" y="346.5">36</text>
<text x="136.4" y="350.5">B</text>
</g>
<g font-size="2.4">
<text x="388.3" y="19.8">RESET2</text>
<text x="349.2" y="30">TOLA_A1</text>
<text x="355.7" y="27.4">A0</text>
<text x="368.5" y="26.3">1</text>
<text x="368.5" y="28.9">2</text>
<text x="410.1" y="25">INVERTER</text>
<text x="349.2" y="35">CPU_WR</text>
<text x="368.5" y="33.9">3</text>
<text x="403.9" y="32.5">TOPE</text>
<text x="273.8" y="37.5">FF04_FF07</text>
<text x="276" y="40.1">CPU_RD</text>
<text x="294.8" y="36.4">1</text>
<text x="294.8" y="39">2</text>
<text x="347.4" y="37.5">FF04_FF07</text>
<text x="368.5" y="36.4">4</text>
<text x="372" y="38.9">NAND_4</text>
<text x="249" y="47.7">A0</text>
<text x="282" y="45.2">A1</text>
<text x="294.8" y="44.1">3</text>
<text x="294.8" y="46.6">4</text>
<text x="108.7" y="52.8">FF04_FF07</text>
<text x="129.7" y="51.7">1</text>
<text x="265.3" y="52.9">INVERTER</text>
<text x="298.3" y="49.1">AND_4</text>
<text x="426.9" y="51.7">1</text>
<text x="110.9" y="55.4">CPU_RD</text>
<text x="129.7" y="54.3">2</text>
<text x="129.7" y="59.3">3</text>
<text x="287.1" y="57.9">TOVY_A0</text>
<text x="335.3" y="57.9">CLK</text>
<text x="346.4" y="57.9">Q</text>
<text x="403.9" y="57.9">D0</text>
<text x="412.5" y="57.9">Q</text>
<text x="426.9" y="56.8">2</text>
<text x="116.9" y="60.4">A1</text>
<text x="116.9" y="62.9">A0</text>
<text x="129.7" y="61.9">4</text>
<text x="133.2" y="64.3">AND_4</text>
<text x="287.2" y="64.4">1</text>
<text x="307" y="60.4">RESET2</text>
<text x="312.4" y="65.5">D6</text>
<text x="335.3" y="65.5">D</text>
<text x="335.3" y="62.9">RESET</text>
<text x="346.4" y="65.5">Q</text>
<text x="383.5" y="60.4">D6</text>
<text x="386.1" y="65.5">D6</text>
<text x="403.9" y="60.4">D1</text>
<text x="403.9" y="65.5">D0/D1</text>
<text x="430.4" y="61.8">NOR_2</text>
<text x="71.2" y="70.6">A0</text>
<text x="84" y="69.5">1</text>
<text x="84" y="72">2</text>
<text x="274.4" y="68.1">A1</text>
<text x="287.2" y="67">2</text>
<text x="287.2" y="72">3</text>
<text x="333.9" y="69.5">DTFF</text>
<text x="402.4" y="69.5">MUX2I</text>
<text x="71.2" y="73.1">A1</text>
<text x="84" y="77.1">3</text>
<text x="134.7" y="75.6">CLK</text>
<text x="145.8" y="75.6">Q</text>
<text x="266.2" y="75.6">FF04_FF07</text>
<text x="267.9" y="73.1">CPU_WR</text>
<text x="287.2" y="74.6">4</text>
<text x="290.7" y="77">NAND_4</text>
<text x="366.9" y="74.5">TRIBUFFER</text>
<text x="426.9" y="74.6">1</text>
<text x="63" y="80.8">FF04_FF07</text>
<text x="64.7" y="78.2">CPU_WR</text>
<text x="84" y="79.7">4</text>
<text x="87.5" y="82.2">NAND_4</text>
<text x="106.4" y="80.8">RESET2</text>
<text x="111.7" y="83.3">D2</text>
<text x="134.7" y="83.3">D</text>
<text x="134.7" y="80.8">RESET</text>
<text x="145.8" y="83.3">Q</text>
<text x="190.6" y="83.3">D2</text>
<text x="335.3" y="80.8">CLK</text>
<text x="346.4" y="80.8">Q</text>
<text x="383.5" y="83.3">D2</text>
<text x="403.9" y="80.8">D0</text>
<text x="403.9" y="83.3">D1</text>
<text x="412.5" y="80.8">Q</text>
<text x="426.9" y="79.7">2</text>
<text x="133.2" y="87.2">DTFF</text>
<text x="312.4" y="88.4">D2</text>
<text x="335.3" y="88.4">D</text>
<text x="335.3" y="85.8">RESET</text>
<text x="346.4" y="88.4">Q</text>
<text x="386.1" y="88.4">D2</text>
<text x="403.9" y="88.4">D0/D1</text>
<text x="430.4" y="84.7">NOR_2</text>
<text x="134.7" y="96">CLK</text>
<text x="145.8" y="96">Q</text>
<text x="171.3" y="92.3">TRIBUFFER</text>
<text x="333.9" y="92.3">DTFF</text>
<text x="402.4" y="92.3">MUX2I</text>
<text x="134.7" y="101">RESET</text>
<text x="366.9" y="97.4">TRIBUFFER</text>
<text x="426.9" y="97.4">1</text>
<text x="111.7" y="103.6">D1</text>
<text x="133.2" y="107.6">DTFF</text>
<text x="134.7" y="103.6">D</text>
<text x="145.8" y="103.6">Q</text>
<text x="190.6" y="103.6">D1</text>
<text x="335.3" y="103.6">CLK</text>
<text x="346.4" y="103.6">Q</text>
<text x="383.5" y="106.2">D1</text>
<text x="403.9" y="103.6">D0</text>
<text x="403.9" y="106.2">D1</text>
<text x="412.5" y="103.6">Q</text>
<text x="426.9" y="102.5">2</text>
<text x="430.4" y="107.6">NOR_2</text>
<text x="171.3" y="112.6">TRIBUFFER</text>
<text x="312.4" y="111.2">D1</text>
<text x="335.3" y="111.2">D</text>
<text x="335.3" y="108.7">RESET</text>
<text x="346.4" y="111.2">Q</text>
<text x="386.1" y="111.2">D1</text>
<text x="403.9" y="111.2">D0/D1</text>
<text x="134.7" y="116.3">CLK</text>
<text x="145.8" y="116.3">Q</text>
<text x="333.9" y="115.1">DTFF</text>
<text x="402.4" y="115.1">MUX2I</text>
<text x="111.7" y="123.9">D0</text>
<text x="134.7" y="123.9">D</text>
<text x="134.7" y="121.4">RESET</text>
<text x="145.8" y="123.9">Q</text>
<text x="190.6" y="123.9">D0</text>
<text x="366.9" y="120.3">TRIBUFFER</text>
<text x="426.9" y="120.3">1</text>
<text x="426.9" y="125.4">2</text>
<text x="133.2" y="127.8">DTFF</text>
<text x="335.3" y="126.4">CLK</text>
<text x="335.3" y="131.6">RESET</text>
<text x="346.4" y="126.4">Q</text>
<text x="383.5" y="129">D7</text>
<text x="403.9" y="126.4">D0</text>
<text x="403.9" y="129">D1</text>
<text x="412.5" y="126.4">Q</text>
<text x="430.4" y="130.4">NOR_2</text>
<text x="171.3" y="133">TRIBUFFER</text>
<text x="230.6" y="134.1">FF04_FF07</text>
<text x="232.9" y="136.6">CPU_RD</text>
<text x="251.6" y="133">1</text>
<text x="251.6" y="135.5">2</text>
<text x="312.4" y="134.1">D7</text>
<text x="335.3" y="134.1">D</text>
<text x="346.4" y="134.1">Q</text>
<text x="386.1" y="134.1">D7</text>
<text x="403.9" y="134.1">D0/D1</text>
<text x="232.4" y="141.7">TOLA_A1</text>
<text x="251.6" y="140.6">3</text>
<text x="251.6" y="143.2">4</text>
<text x="333.9" y="138">DTFF</text>
<text x="366.9" y="143.1">TRIBUFFER</text>
<text x="402.4" y="138">MUX2I</text>
<text x="426.9" y="143.2">1</text>
<text x="65.4" y="146.8">65536Hz</text>
<text x="101" y="144.3">16384Hz</text>
<text x="127.1" y="144.3">D0</text>
<text x="127.1" y="146.8">D1</text>
<text x="135.6" y="144.3">Q</text>
<text x="170.2" y="144.3">D0</text>
<text x="170.2" y="146.8">D1</text>
<text x="178.8" y="144.3">Q</text>
<text x="238.9" y="144.3">A0</text>
<text x="255.1" y="145.7">AND_4</text>
<text x="335.3" y="149.3">CLK</text>
<text x="346.4" y="149.3">Q</text>
<text x="403.9" y="149.3">D0</text>
<text x="412.5" y="149.3">Q</text>
<text x="426.9" y="148.2">2</text>
<text x="87.5" y="152">INVERTER</text>
<text x="125.6" y="155.8">MUX2I</text>
<text x="127.1" y="151.9">D0/D1</text>
<text x="168.8" y="155.8">MUX2I</text>
<text x="170.2" y="151.9">D0/D1</text>
<text x="335.3" y="154.4">RESET</text>
<text x="383.5" y="151.9">D0</text>
<text x="403.9" y="151.9">D1</text>
<text x="430.4" y="153.3">NOR_2</text>
<text x="193.2" y="158.4">1</text>
<text x="254.1" y="159.5">LOAD</text>
<text x="254.1" y="157">D</text>
<text x="265.2" y="157">Q</text>
<text x="304.9" y="157">D0</text>
<text x="312.4" y="157">D0</text>
<text x="333.9" y="160.9">DTFF</text>
<text x="335.3" y="157">D</text>
<text x="346.4" y="157">Q</text>
<text x="386.1" y="157">D0</text>
<text x="402.4" y="160.9">MUX2I</text>
<text x="403.9" y="157">D0/D1</text>
<text x="64.3" y="164.6">262144Hz</text>
<text x="100.7" y="167.1">FF04_D1</text>
<text x="127.1" y="164.6">D0</text>
<text x="127.1" y="167.1">D1</text>
<text x="135.6" y="164.6">Q</text>
<text x="193.2" y="163.5">2</text>
<text x="252.6" y="166">COUNT</text>
<text x="254.1" y="162">CLK</text>
<text x="260.9" y="162">COUT</text>
<text x="285.6" y="166">TRIBUFFER</text>
<text x="366.9" y="166">TRIBUFFER</text>
<text x="426.9" y="166">1</text>
<text x="87.5" y="169.8">INVERTER</text>
<text x="127.1" y="172.2">D0/D1</text>
<text x="196.7" y="168.5">NOR_2</text>
<text x="335.3" y="172.2">CLK</text>
<text x="346.4" y="172.2">Q</text>
<text x="403.9" y="172.2">D0</text>
<text x="412.5" y="172.2">Q</text>
<text x="426.9" y="171.1">2</text>
<text x="125.6" y="176.1">MUX2I</text>
<text x="254.1" y="179.8">D</text>
<text x="265.2" y="179.8">Q</text>
<text x="304.9" y="179.8">D1</text>
<text x="312.4" y="179.8">D4</text>
<text x="335.3" y="179.8">D</text>
<text x="335.3" y="177.3">RESET</text>
<text x="346.4" y="179.8">Q</text>
<text x="383.5" y="174.7">D4</text>
<text x="386.1" y="179.8">D4</text>
<text x="403.9" y="174.7">D1</text>
<text x="403.9" y="179.8">D0/D1</text>
<text x="430.4" y="176.1">NOR_2</text>
<text x="254.1" y="184.9">CLK</text>
<text x="254.1" y="182.4">LOAD</text>
<text x="260.9" y="184.9">COUT</text>
<text x="333.9" y="183.8">DTFF</text>
<text x="402.4" y="183.8">MUX2I</text>
<text x="252.6" y="188.8">COUNT</text>
<text x="285.6" y="188.8">TRIBUFFER</text>
<text x="366.9" y="188.8">TRIBUFFER</text>
<text x="426.9" y="188.9">1</text>
<text x="335.3" y="195.1">CLK</text>
<text x="346.4" y="195.1">Q</text>
<text x="383.5" y="197.6">D5</text>
<text x="403.9" y="195.1">D0</text>
<text x="403.9" y="197.6">D1</text>
<text x="412.5" y="195.1">Q</text>
<text x="426.9" y="194">2</text>
<text x="139.8" y="200.1">FROM_CPU5</text>
<text x="162.7" y="199">1</text>
<text x="254.1" y="202.7">D</text>
<text x="265.2" y="202.7">Q</text>
<text x="304.9" y="202.7">D2</text>
<text x="312.4" y="202.7">D5</text>
<text x="335.3" y="202.7">D</text>
<text x="335.3" y="200.1">RESET</text>
<text x="346.4" y="202.7">Q</text>
<text x="386.1" y="202.7">D5</text>
<text x="403.9" y="202.7">D0/D1</text>
<text x="430.4" y="199">NOR_2</text>
<text x="146.9" y="205.2">TOPE</text>
<text x="162.7" y="204.1">2</text>
<text x="166.2" y="209.2">OR_2</text>
<text x="193.2" y="209.2">1</text>
<text x="254.1" y="207.8">CLK</text>
<text x="254.1" y="205.2">LOAD</text>
<text x="260.9" y="207.8">COUT</text>
<text x="333.9" y="206.6">DTFF</text>
<text x="402.4" y="206.6">MUX2I</text>
<text x="174.9" y="212.8">RESET2</text>
<text x="193.2" y="211.7">2</text>
<text x="193.2" y="214.3">3</text>
<text x="252.6" y="211.7">COUNT</text>
<text x="285.6" y="211.7">TRIBUFFER</text>
<text x="366.9" y="211.7">TRIBUFFER</text>
<text x="426.9" y="211.7">1</text>
<text x="196.7" y="219.3">NAND_3</text>
<text x="335.3" y="217.9">CLK</text>
<text x="346.4" y="217.9">Q</text>
<text x="383.5" y="220.5">D3</text>
<text x="403.9" y="217.9">D0</text>
<text x="403.9" y="220.5">D1</text>
<text x="412.5" y="217.9">Q</text>
<text x="426.9" y="216.8">2</text>
<text x="430.4" y="221.9">NOR_2</text>
<text x="149.3" y="223">INT_TIMER</text>
<text x="254.1" y="225.5">D</text>
<text x="265.2" y="225.5">Q</text>
<text x="304.9" y="225.5">D3</text>
<text x="312.4" y="225.5">D3</text>
<text x="335.3" y="225.5">D</text>
<text x="335.3" y="223">RESET</text>
<text x="346.4" y="225.5">Q</text>
<text x="386.1" y="225.5">D3</text>
<text x="403.9" y="225.5">D0/D1</text>
<text x="173.8" y="228.2">INVERTER</text>
<text x="254.1" y="230.6">CLK</text>
<text x="254.1" y="228.1">LOAD</text>
<text x="260.9" y="230.6">COUT</text>
<text x="333.9" y="229.5">DTFF</text>
<text x="402.4" y="229.5">MUX2I</text>
<text x="252.6" y="234.6">COUNT</text>
<text x="285.6" y="234.6">TRIBUFFER</text>
<text x="366.9" y="234.6">TRIBUFFER</text>
<text x="254.1" y="250.9">LOAD</text>
<text x="254.1" y="248.4">D</text>
<text x="265.2" y="248.4">Q</text>
<text x="304.9" y="248.4">D4</text>
<text x="252.6" y="257.4">COUNT</text>
<text x="254.1" y="253.5">CLK</text>
<text x="260.9" y="253.5">COUT</text>
<text x="285.6" y="257.4">TRIBUFFER</text>
<text x="254.1" y="273.8">LOAD</text>
<text x="254.1" y="271.3">D</text>
<text x="265.2" y="271.3">Q</text>
<text x="304.9" y="271.3">D5</text>
<text x="252.6" y="280.3">COUNT</text>
<text x="254.1" y="276.3">CLK</text>
<text x="260.9" y="276.3">COUT</text>
<text x="285.6" y="280.3">TRIBUFFER</text>
<text x="254.1" y="299.2">CLK</text>
<text x="254.1" y="296.7">LOAD</text>
<text x="254.1" y="294.1">D</text>
<text x="260.9" y="299.2">COUT</text>
<text x="265.2" y="294.1">Q</text>
<text x="252.6" y="303.1">COUNT</text>
<text x="285.6" y="303.1">TRIBUFFER</text>
<text x="321.3" y="301.7">BOGA1MHZ</text>
<text x="350.6" y="311.9">CLK</text>
<text x="361.7" y="311.9">Q</text>
<text x="380.7" y="309.4">RESET2</text>
<text x="254.1" y="317">D</text>
<text x="265.2" y="317">Q</text>
<text x="304.9" y="317">D7</text>
<text x="350.6" y="317">RESET</text>
<text x="406.5" y="314.4">CLK</text>
<text x="417.6" y="314.4">Q</text>
<text x="434.4" y="314.4">INT_TIMER</text>
<text x="254.1" y="322.1">CLK</text>
<text x="254.1" y="319.5">LOAD</text>
<text x="260.9" y="322.1">COUT</text>
<text x="349.1" y="323.5">DTFF</text>
<text x="350.6" y="319.5">D</text>
<text x="361.7" y="319.5">Q</text>
<text x="373.6" y="323.5">1</text>
<text x="373.6" y="318.4">2</text>
<text x="406.5" y="322.1">D</text>
<text x="406.5" y="319.5">RESET</text>
<text x="417.6" y="322.1">Q</text>
<text x="252.6" y="326">COUNT</text>
<text x="285.6" y="326">TRIBUFFER</text>
<text x="377" y="328.5">NOR_2</text>
<text x="405" y="326">DTFF</text>
<text x="82.6" y="334.6">FILE NAME:</text>
<text x="149.4" y="334">DATE:</text>
<text x="82.6" y="340">DESIGN TITLE:</text>
<text x="149.7" y="343.4">PAGE:</text>
<text x="252.6" y="342.5">INVERTER</text>
<text x="82.6" y="350.3">BY:</text>
<text x="88.2" y="350.3">Sean Gonsalves</text>
<text x="128.5" y="350.4">REV:</text>
</g>
</svg>
